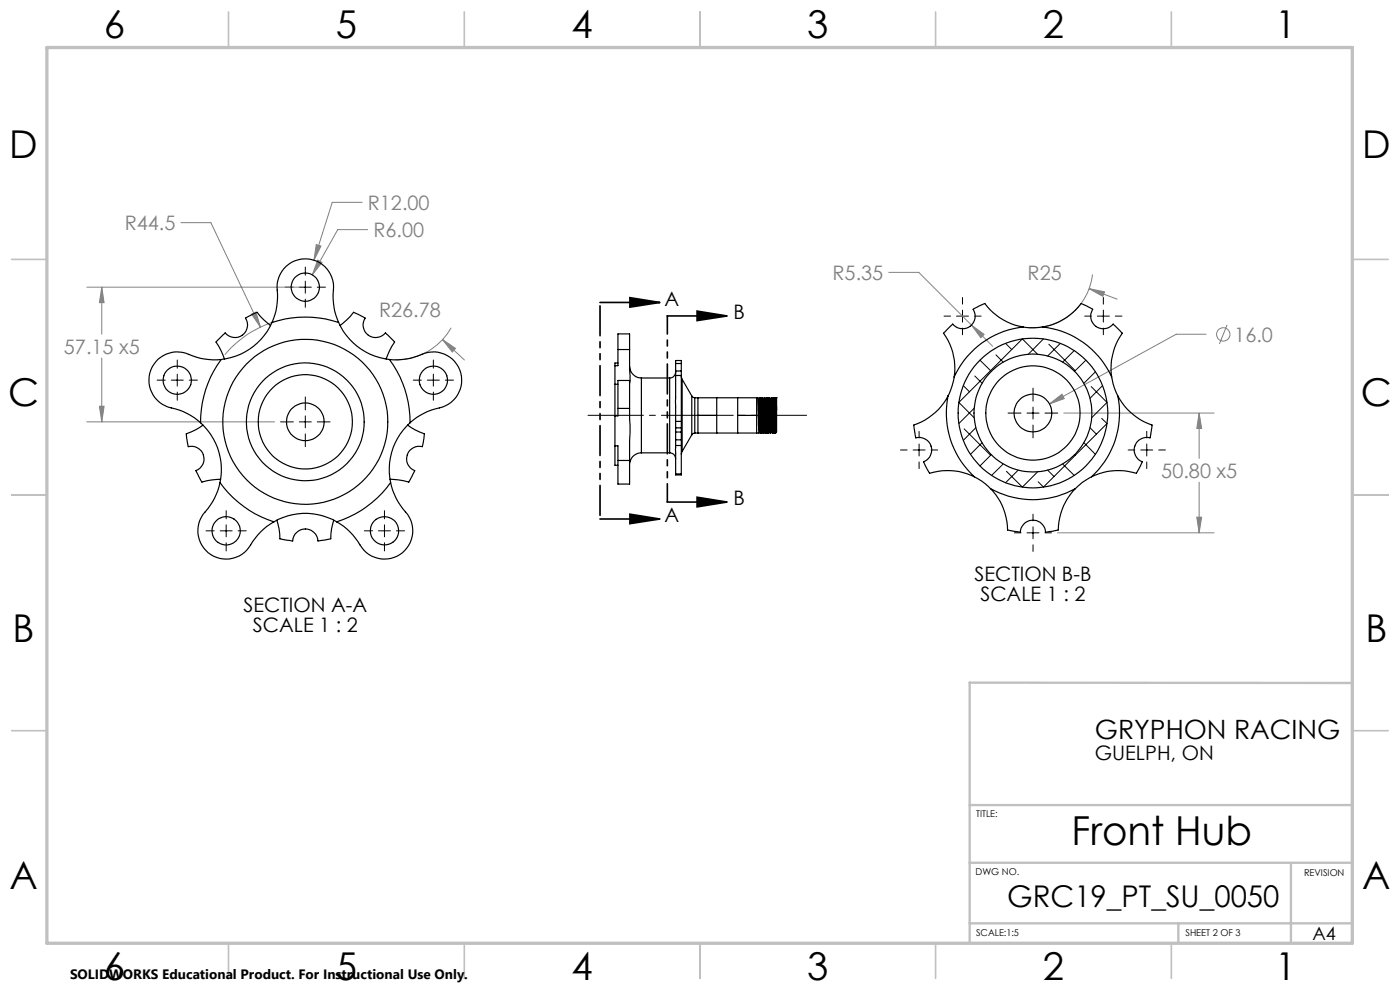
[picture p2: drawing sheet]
<svg xmlns="http://www.w3.org/2000/svg" width="297mm" height="210mm" viewBox="0 0 297 210" stroke-linecap="round" stroke-linejoin="round" font-family="sans-serif">
<g fill="none" stroke="#808080" stroke-width=".21">
<path d="M38.4 47.2h6.3l10.5 22.2M67.1 51.9l1 .3-1.5 3zM67.4 55.2l.9 .5-2 2.6zM76.8 42.9h-6.3l-3.9 12.3M78 48.7h-6.4l-5.3 9.6M188.6 57.8h6.3l15.7 15.6M231.7 58.2a12.7 12.7 0 0 1-13.4 11.3M18.4 60.9h45.1M21.6 60.9l.5 3.3h-1zM21.6 60.9v10M21.6 75.9v13.6M53.4 66.6l.9-.4 .9 3.2z"/>
<path d="M58.2 68.3a22 22 0 0 0-10.5 6.9M93.9 72l2.7 1.9-.6 .8zM93.9 72l4.6 4.4M95.7 69.5a13.3 13.3 0 0 1-11.8 6.8M206.1 69l2.7 1.9-.7 .7zM231 61.2l3.3 .7-.3 1zM231 61.2l6 2.3M255.9 70.9h-6.4l-26.9 14.8M260.3 68.9l-1.6 4M18.4 89.5h39.8M21.1 86.2h1l-.5 3.3zM222.6 85.7l2.7-2.1 .5 1z"/>
<path d="M225.7 87.6h31.9M254.4 87.6l.5 3.3h-1zM254.4 87.6v9.7M224.3 113h33.3M253.9 109.7h1l-.5 3.3zM254.4 102.3v10.7"/>
<circle cx="259.5" cy="70.9" r="1.41"/>
</g>
<path d="M127.3 64.2h12.7M133.6 63.1l6.4 1.1-6.4 .9zM141.5 67h12.7M147.9 66l6.3 1-6.3 1zM127.3 110.1h12.7M133.6 109.1l6.4 1-6.4 1zM141.5 106.5h12.7M147.9 105.5l6.3 1-6.3 1z" fill="none" stroke="#000" stroke-width=".35"/>
<path d="M124.7 88.1h46.4" fill="none" stroke="#000" stroke-width=".21" stroke-dasharray="15.2 1.3 1.3 1.3" stroke-dashoffset="3.5"/>
<g fill="none" stroke="#000" stroke-width=".21">
<path d="M64.8 56.6v1.8M64.8 59.6v2.6M37.6 76.4v1.7M37.6 79.4v2.5M60.5 60.9h1.7M63.5 60.9h2.5M64.8 63.5v1.7M67.3 60.9h1.7M91.9 76.4v1.7M91.9 79.4v2.5M200.3 67.1h1.3M202.9 67.1h2.6"/>
<path d="M204.2 63.1v1.4M204.2 65.8v2.5M204.2 69.6v1.4M206.7 67.1h1.4M230.1 67.1h1.4M232.8 67.1h2.5M234.1 63.1v1.4M234.1 65.8v2.5M234.1 69.6v1.4M236.6 67.1h1.4M33.3 80.6h1.8M36.3 80.6h2.6"/>
<path d="M37.6 83.2v1.7M40.1 80.6h1.8M59.5 89.5h2.7M63.5 89.5h2.5M64.8 84.2v2.8M64.8 88.2v2.6M64.8 92v2.7M67.3 89.5h2.7M87.7 80.6h1.7M90.7 80.6h2.5M91.9 83.2v1.7M94.5 80.6h1.7"/>
<path d="M191 95.5h1.4M193.7 95.5h2.6M195 91.5v1.4M195 94.2v2.5M195 98v1.4M197.5 95.5h1.4M213.9 87.6h2.7M217.9 87.6h2.5M219.1 82.3v2.8M219.1 86.4v2.5M219.1 90.2v2.7M221.7 87.6h2.7"/>
<path d="M239.3 95.5h1.4M242 95.5h2.5M243.3 91.5v1.4M243.3 94.2v2.5M243.3 98v1.4M245.8 95.5h1.4M43.7 112.6h1.7M46.7 112.6h2.5M48 108.3v1.8M48 111.3v2.6M48 115.1v1.8M50.5 112.6h1.7"/>
<path d="M77.3 112.6h1.7M80.3 112.6h2.5M81.6 108.3v1.8M81.6 111.3v2.6M81.6 115.1v1.8M84.1 112.6h1.7M215.2 113h1.4M217.9 113h2.5M219.1 109.1v1.4M219.1 111.8v2.5M219.1 115.6v1.4M221.7 113h1.4"/>
</g>
<path d="M141.6 67v39.5" fill="none" stroke="#000" stroke-width=".35" stroke-dasharray="6.3 1.3 1.3 1.3 1.3 1.3" stroke-dashoffset="2.5"/>
<path d="M127.3 64.1v46" fill="none" stroke="#000" stroke-width=".35" stroke-dasharray="6.3 1.3 1.3 1.3 1.3 1.3" stroke-dashoffset="-.7"/>
<g fill="none" stroke="#c0c0c0" stroke-width=".35">
<path d="M48.5 2.5v7.5M98.5 2.5v7.5M148.5 2.5v7.5M198.5 2.5v7.5M248.5 2.5v7.5M2.5 55h7.5M287 55h7.5M2.5 105h7.5M287 105h7.5M2.5 155h7.5M287 155h7.5M48.5 200v7.5"/>
<path d="M98.5 200v7.5M148.5 200v7.5M198.5 200v7.5M248.5 200v7.5"/>
</g>
<path d="M286.9 144.9l-81.2-.1v55.3M205.7 170.8h81.2M205.7 195.9h81.2M205.7 183h81.2M250 195.8v4.2M273.9 183.1v17" fill="none" stroke="#c0c0c0" stroke-width=".5"/>
<path d="M9.9 10.1h277v190h-277z" fill="none" stroke="#c0c0c0" stroke-width=".7"/>
<g fill="#000">
<path d="M133.6 63.1l6.4 1.1-6.4 .9zM133.6 109.1l6.4 1-6.4 1z"/>
<path d="M147.9 66l6.3 1-6.3 1zM147.9 105.5l6.3 1-6.3 1z"/>
</g>
<path d="M222.6 85.7l3.2-1.1-.5-1zM206.1 69l2 2.6 .7-.7zM231 61.2l3 1.7 .3-1zM253.9 109.7h1l-.5 3.3zM254.4 87.6l.5 3.3h-1zM53.4 66.6l1.8 2.8-.9-3.2zM67.4 55.2l-1.1 3.1 2-2.6zM67.1 51.9l-.5 3.3 1.5-3zM21.1 86.2h1l-.5 3.3zM21.6 60.9l.5 3.3h-1zM93.9 72l2.1 2.7 .6-.8z" fill="#808080"/>
<g fill="none" stroke="#000" stroke-width=".25">
<path d="M46.9 76.3a22.2 22.2 0 0 0-4.4 13.4M46.9 76.3a14.3 14.3 0 0 1-7.5-1.4 6 6 0 0 0-7.7 4.7 6 6 0 0 0 5.5 7.1l1.7 .6 1.5 .8 2.1 1.6M57.4 69.1l-1.4-1.2-1.5-1.7-2.4 1.3a2.67 2.67 0 0 1-.7 3.6 2.67 2.67 0 0 1-3.6-.5l-2 2 1.1 1.8 .7 1.8M57.7 68.4a22.6 22.6 0 0 1 14.1 0M57.7 68.4a13.4 13.4 0 0 1-10.8 7.9M57.7 68.4a14.3 14.3 0 0 0 1.1-7.6 6 6 0 0 1 6.8-5.8 6 6 0 0 1 5.1 7.4l.3 3.5 .8 2.5M71.8 68.4a13.4 13.4 0 0 0 10.8 7.9M72.1 69.1l1.5-1.2 1.4-1.7 2.5 1.3a2.67 2.67 0 0 0 .6 3.6 2.67 2.67 0 0 0 3.7-.5l1.9 2-1.1 1.8-.7 1.8M82.6 76.3a22.2 22.2 0 0 1 4.4 13.4M82.6 76.3a14.3 14.3 0 0 0 7.5-1.4 6 6 0 0 1 7.8 4.7 6 6 0 0 1-5.6 7.1l-1.6 .6-1.6 .8-2.1 1.6M130.5 77.6v3.9M131.1 74.1v3.5h-.6"/>
<path d="M131.1 77h-.6v.6M131.1 74.1v-3.3h2.5v3.3M131.1 74.1h2.5M133.6 77.7a2.53 2.53 0 0 0 2.5 2.5M133.6 74.1v7.2M143.3 79a1.31 1.31 0 0 1-1.2 1.2M143.3 79.6v9.8M143.3 78.7v.9M143.3 77.1v1.6M143.3 77.1v-.6h1.2v.6M143.3 79.6h1.2M143.3 78.7h1.2"/>
<path d="M143.3 77.1h1.2M144.5 79.9l.2 .6M144.5 79.6v9.8M144.5 78.7v.9M144.5 77.1v1.6M202.4 80l-.4 1.8-.9 2.2M217 69.3a18.3 18.3 0 0 0-14.6 10.7M217 69.3l1.4 .2 2.9-.2M217 69.3a12.8 12.8 0 0 1-8.1-4.9l-2.5 1.2a2.68 2.68 0 0 1-.6 3.6 2.68 2.68 0 0 1-3.7-.5l-1.9 2a12.5 12.5 0 0 1 2.2 9.3M221.3 69.3a18.3 18.3 0 0 1 14.5 10.7M221.3 69.3a13 13 0 0 0 8.1-4.9l2.4 1.2a2.68 2.68 0 0 0 .7 3.6 2.68 2.68 0 0 0 3.6-.5l2 2a12.9 12.9 0 0 0-2.3 9.3M235.8 80l.6 2.3 .7 1.7"/>
<path d="M42.5 89.7a13.3 13.3 0 0 1 4.2 12.7M43.1 90.2a12.1 12.1 0 0 1-3.6 1.8l.4 2.7a2.67 2.67 0 0 1 3.2 1.8 2.67 2.67 0 0 1-1.5 3.3l1.2 2.5 2.1-.5 1.9-.1M86.5 90.2a12.1 12.1 0 0 0 3.5 1.8l-.4 2.7a2.67 2.67 0 0 0-3.2 1.8 2.67 2.67 0 0 0 1.6 3.3l-1.3 2.5-2.1-.5-1.9-.1M87 89.7a13.3 13.3 0 0 0-4.1 12.7M130.5 94.6h.6v3.1M130.5 88.2v6.4M130.5 81.5v6.7M130.5 94.6v4.1h.6M130.5 81.5h.6M131.1 86.6v-5.9h2.5v5.9M131.1 86.6v1.6h-.6M131.1 97.7v5h2.5v-5"/>
<path d="M131.1 86.6h2.5M131.1 97.7h2.5M133.6 86.6v11.1M136.1 96.1a2.62 2.62 0 0 0-2.5 2.2M136.1 80.2v15.9M136.1 96.1h6M136.1 80.2h6M142.1 96.1a1.26 1.26 0 0 1 1.2 1.2M142.1 80.2v15.9M143.3 89.4v1.4M143.3 90.8v.8M143.3 93.3v1.2"/>
<path d="M143.3 91.6v1.7M143.3 94.5v6M143.3 90.8h1.2M143.3 89.4h1.2M143.3 91.6h1.2M143.3 93.3h1.2M143.3 94.5h1.2M144.5 89.4v1.4M144.5 90.8v.8M144.5 93.3v1.2M144.5 91.6v1.7M144.5 94.5v6"/>
<path d="M144.7 95.8l-.2 .6M144.7 80.5v15.3M144.7 80.5l2.1 3.5M146.8 84l.6 .4M146.8 84v8.2M146.8 92.2l-2.1 3.6M147.4 91.9l-.6 .3M147.4 84.4v7.5M147.4 91.9h13.6M147.4 84.4h13.4M148.1 88.1v3.8M148.1 84.4v3.7"/>
<path d="M148.1 88.1h3.9M152 88.1v3.8M152 84.4v3.7M156.5 88.1v3.8M156.5 84.4v3.7M156.5 88.1h4M160.5 88.1v3.8M160.5 84.4v3.7M160.8 84.4l.1 .3M160.8 84.4l.2 7.5M160.9 84.7h.1M161 91.9l.2-.3 .2 .3"/>
<path d="M161.1 84.4l-.1 .3M161.1 84.4l.3 7.5M161.1 84.4h.2M161.2 91.5l-.2-6.8 .2 6.8M161.3 84.4l.1 .3M161.3 84.4l.2 7.5M161.4 91.9h.1M161.4 84.7h.1M161.5 91.9h.1M161.6 84.4l-.1 .3M161.6 84.4l.3 7.5M161.6 84.4h.1"/>
<path d="M161.7 91.6l.2 .3M161.7 91.5l-.3-6.8 .2 4.5a5.3 5.3 0 0 1-.1 2.7M161.7 84.4a5.6 5.6 0 0 1 .3 2.8l.2 4.3M161.7 84.4l.3 7.5M161.9 91.9h.1M162 84.7l.2 6.8M162 91.9h.1M162.1 84.4l-.2 .3M162.1 84.4l.3 7.5M162.1 84.4h.1M162.2 91.5l-.2 .4M162.2 91.6h.1"/>
<path d="M162.2 91.6l.2 .3M162.2 84.4l.2 .3 .2-.3M162.2 84.4l.3 7.5M162.4 91.9h.1M162.4 84.7l.3 6.8M162.5 84.7l.2 6.8M162.5 91.9h.1M162.6 84.4l.3 7.5-.2-.3-.2 .3M162.6 84.4h.1M162.7 84.4l.2 .3 .3-.3M162.7 84.4l.3 7.5M162.9 84.7l.3 6.8-.2 .4"/>
<path d="M162.9 91.9h.1M163 84.7l.2 6.8M163.2 91.6l.2 .3M163.2 84.4l.2 7.5M163.2 84.4h.1M163.2 84.4l.3 7.5M163.3 84.4l.1 .3M163.4 91.9h.1M163.4 84.7l.3 6.8-.2 .4M163.4 84.7h.1M163.5 84.7l.2 6.8M163.7 84.4l-.2 .3"/>
<path d="M163.7 84.4l.2 7.5M163.7 84.4h.1M163.7 91.6l.2 .3M163.8 84.4l.1 .3 .2-.3M163.8 84.4l.2 7.5M163.9 91.9h.1M163.9 84.7l.3 6.8-.2-6.8M164 91.9h.1M164.1 84.4l.3 7.5M164.1 84.4h.1M164.1 84.4h.2M164.2 91.6l-.2 .3"/>
<path d="M164.2 91.6h.1M164.2 91.6l.2 .3M164.3 84.4l.1 .3 .2-.3M164.3 84.4l.2 7.5M164.4 91.9h.1M164.4 84.7l.2 4.5a5.3 5.3 0 0 1-.1 2.7M164.5 84.7l.2 6.8M164.6 84.4l.1 2.6M164.6 84.4h.1M164.7 91.6h.1M164.7 87v4.6M201.1 84a18.3 18.3 0 0 0 5.6 17.1"/>
<path d="M201.1 84a12.6 12.6 0 0 1-7.2 6.2l.4 2.7a2.68 2.68 0 0 1 3.2 1.7 2.68 2.68 0 0 1-1.6 3.4l1.3 2.4a12.9 12.9 0 0 1 9.5 .7M237.1 84a18.3 18.3 0 0 1-5.5 17.1M237.1 84a12.9 12.9 0 0 0 7.3 6.2l-.4 2.7a2.68 2.68 0 0 0-3.3 1.7 2.68 2.68 0 0 0 1.6 3.4l-1.2 2.4a13 13 0 0 0-9.5 .7M46.7 102.4a22.6 22.6 0 0 0 11.4 8.3M46.7 102.4a13.8 13.8 0 0 1-3.6 6.7 6 6 0 0 0 2 8.8 6 6 0 0 0 8.5-3l1.1-1.5 1.3-1.2 2.1-1.5M58.1 110.7a13.2 13.2 0 0 1 13.3 0M58.7 110.3a12 12 0 0 1 .7 4l2.7 .5a2.69 2.69 0 0 1 2.7-2.6 2.69 2.69 0 0 1 2.7 2.6l2.7-.5a12 12 0 0 1 .6-4M82.9 102.4a22.6 22.6 0 0 1-11.5 8.3M82.9 102.4a13.8 13.8 0 0 0 3.6 6.7 6 6 0 0 1-2.1 8.8 6 6 0 0 1-8.5-3l-1.1-1.5-1.2-1.2-2.2-1.5M143.3 100.5v.2h1.2v-.2M143.3 100.5h1.2M206.7 101.1l1.6 1 1.8 1.5"/>
<path d="M210.1 103.6a18.4 18.4 0 0 0 18 0M210.1 103.6a12.6 12.6 0 0 1 3.6 8.8l2.8 .5a2.67 2.67 0 0 1 2.6-2.6 2.67 2.67 0 0 1 2.7 2.6l2.7-.5a12.8 12.8 0 0 1 3.6-8.8M231.6 101.1l-2 1.3-1.5 1.2"/>
<circle cx="64.8" cy="60.9" r="3"/>
<circle cx="37.6" cy="80.7" r="3"/>
<circle cx="64.8" cy="89.5" r="12.5"/>
<circle cx="64.8" cy="89.5" r="4"/>
<circle cx="64.8" cy="89.5" r="17.5"/>
<circle cx="64.8" cy="89.5" r="10"/>
<circle cx="91.9" cy="80.6" r="2.99"/>
<circle cx="219.1" cy="87.6" r="12.5"/>
<circle cx="219.1" cy="87.6" r="4"/>
<circle cx="219.1" cy="87.6" r="10"/>
<circle cx="219.1" cy="87.6" r="15.9"/>
<circle cx="48" cy="112.6" r="3"/>
<circle cx="81.6" cy="112.6" r="3"/>
</g>
<g fill="none" stroke="#000" stroke-width=".21">
<path d="M206.8 79.8l1.6 1.5M207.9 76.4l2.2 2.2M211.3 75.3l1.5 1.5M213.3 72.8l1.3 1.3M220.1 75.2l-3.2-3.3-13.5 13.5 3.3 3.2M221.4 71.9l-3.3 3.3M222.5 73l5.6 5.6M224.9 72.8l-2.7 2.7M227.9 74.4l-2.5 2.4M230.4 76.4l-2.4 2.4M232.4 78.9l-2.5 2.4M204.4 81.8l1.3 1.3"/>
<path d="M204.5 91l5.6 5.6M206.7 86.6l-3.3 3.2M207 90.7l-2.6 2.7M208.4 93.9l-2.5 2.5M210.3 96.4l-2.4 2.4M212.8 98.4l-2.4 2.5M213.5 100l3.4 3.3 3.2-3.2M216 99.7l-2.7 2.7M222.2 99.7l1.4 1.4M225.4 98.4l2.5 2.5M228 96.4l.1 .2M229.9 93.9l2.5 2.5"/>
<path d="M231.2 90.7l1.4 1.4M231.5 82l3.3 3.4-3.2 3.2M233.7 88.8l1.1 1-13.4 13.5-1.2-1.1M233.9 81.8l-2.7 2.7"/>
</g>
<text font-size="8.5" x="227.3" y="179.3">Front Hub</text>
<g font-size="8.1">
<text x="22" y="8">6</text>
<text x="71.2" y="8">5</text>
<text x="121.2" y="8">4</text>
<text x="171.3" y="8">3</text>
<text x="221.3" y="8">2</text>
<text x="270.5" y="8">1</text>
<text x="2" y="33.6">D</text>
<text x="289" y="33.6">D</text>
<text x="1.7" y="86.1">C</text>
<text x="288.7" y="86.1">C</text>
<text x="2.7" y="136.1">B</text>
<text x="289.7" y="136.1">B</text>
<text x="2" y="188.6">A</text>
<text x="289" y="188.6">A</text>
<text x="22" y="208">6</text>
<text x="71.2" y="208">5</text>
<text x="121.2" y="208">4</text>
<text x="171.3" y="208">3</text>
<text x="221.3" y="208">2</text>
<text x="270.5" y="208">1</text>
</g>
<text font-size="6.3" x="213.7" y="192.5">GRC19_PT_SU_0050</text>
<text font-size="5.6" x="232.3" y="156.7">GRYPHON RACING</text>
<g font-size="4.2" fill="#808080">
<text x="78" y="44.5">R12.00</text>
<text x="26.5" y="48.8">R44.5</text>
<text x="79.2" y="50.3">R6.00</text>
<text x="176.6" y="59.3">R5.35</text>
<text x="218" y="59.3">R25</text>
<text x="80.4" y="67.2">R26.78</text>
<text x="13.6" y="75">57.15 x5</text>
<text x="261.8" y="72.5">16.0</text>
<text x="246.4" y="101.4">50.80 x5</text>
</g>
<g font-size="4.2">
<text x="141" y="64.8">A</text>
<text x="155.6" y="67.7">B</text>
<text x="155.6" y="107.2">B</text>
<text x="141" y="110.8">A</text>
<text x="206.7" y="123.3">SECTION B-B</text>
<text x="51.7" y="129.8">SECTION A-A</text>
<text x="208" y="127.5">SCALE 1 : 2</text>
<text x="53.6" y="134">SCALE 1 : 2</text>
<text x="232.3" y="161.2">GUELPH, ON</text>
</g>
<text font-size="3.9" x="278.4" y="199.3">A4</text>
<text font-size="2.9" x="14.9" y="207.6">SOLIDWORKS Educational Product. For Instructional Use Only.</text>
<g font-size="2">
<text x="207.1" y="173.3">TITLE:</text>
<text x="207" y="185.5">DWG NO.</text>
<text x="276.7" y="185.9">REVISION</text>
<text x="207.1" y="198.6">SCALE:1:5</text>
<text x="251.5" y="198.6">SHEET 2 OF 3</text>
</g>
</svg>
